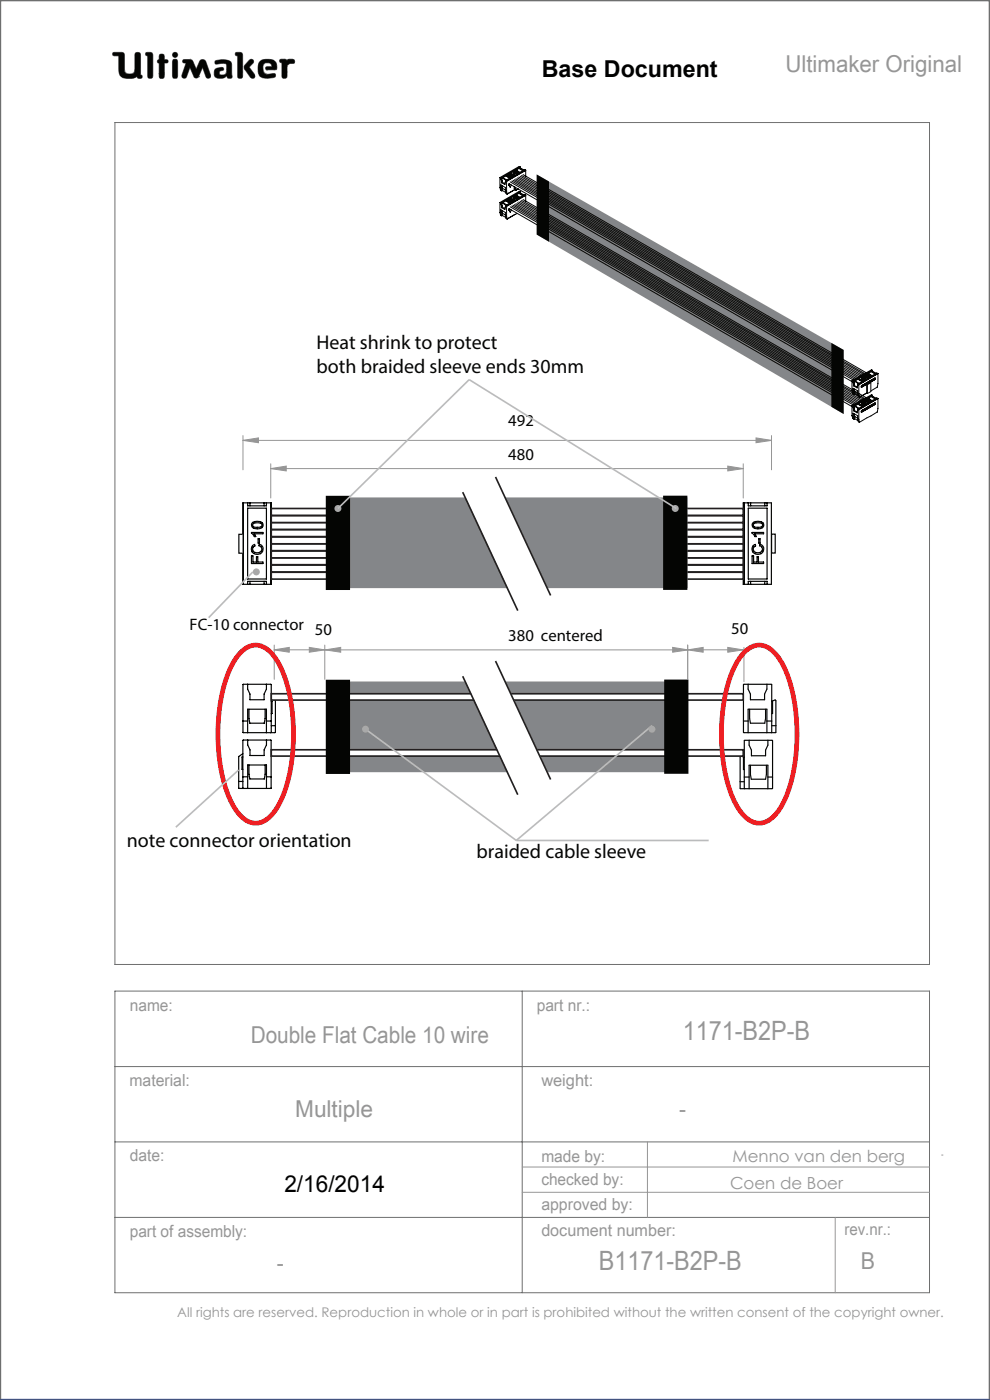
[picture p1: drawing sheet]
<svg xmlns="http://www.w3.org/2000/svg" width="210mm" height="297mm" viewBox="0 0 210 297" stroke-linecap="round" stroke-linejoin="round" font-family="sans-serif">
<g fill="#848689">
<path d="M113.9 37l65.1 37.2v13.6l-65.1-38z"/>
<path d="M69.3 144.6h76.5l.1 19.2h-76.6z"/>
</g>
<g fill="none" stroke="#6e6f6f" stroke-width=".21">
<path d="M24 11.1h1.9l.4 .3 .2 3.9a1.51 1.51 0 0 0 2 0l.2-4a.77 .77 0 0 1 1 0l.1 4.6 .3 .1a.39 .39 0 0 1-.3 .6l-.6-.1-.1-.3a3.8 3.8 0 0 1-3 .3l-.6-.5-.2-.6-.1-3.6h-1a.39 .39 0 0 1-.3-.2 .39 .39 0 0 1 .1-.5zM31 11.1l1.2 .1 .2 .4-.1 4.8a.6 .6 0 0 1-.6 .2 .6 .6 0 0 1-.4-.5v-4.3l-.4-.1zM33.8 12.7h-.3l-.1 .3v.2l.4 .2M33.8 12.7v-1.1a.6 .6 0 0 1 .7-.1 .6 .6 0 0 1 .4 .5v.7h.6a.37 .37 0 0 1 0 .6l-.6 .1-.1 3.1a.6 .6 0 0 1-.6 .1 .6 .6 0 0 1-.4-.5v-2.7M33.8 12.7h.1M33.8 13.4h.1M33.8 15.7h.1M36.7 11.3l.4-.2 .4 .2 .2 .3-.2 .4-.4 .2-.4-.2-.1-.4zM36.8 12.6h.7l.2 .5v3l-.2 .5h-.7l-.2-.5v-3zM38.9 12.7l1.4-.1 .4 .2 .9 1.9 .7-1.6a.73 .73 0 0 1 .7-.5 .73 .73 0 0 1 .7 .5l1 2.8-.1 .5a.53 .53 0 0 1-.5 .2 .53 .53 0 0 1-.4-.3l-.7-2-1 2.1-.4 .2-.4-.2-.9-2.1-.7 2a.54 .54 0 0 1-.5 .3 .54 .54 0 0 1-.5-.2v-.5l.9-2.5-.7-.2zM42.1 16.3h.1M45.6 12.9a3.7 3.7 0 0 1 3.4 .3l.1 .5 .1 2.7a.64 .64 0 0 1-1-.2l-.1-.1a1.93 1.93 0 0 1-2.5 .2 1.32 1.32 0 0 1 .4-1.8l1-.2 .3 .1 .1 .2v.3a.73 .73 0 0 0-.9 .8 .98 .98 0 0 0 1.4 0l.2-.6-.1-1.5a2.59 2.59 0 0 0-2 0l-.4-.2z"/>
<path d="M50 11.1l1.3 .1 .2 .4-.1 4.8a.57 .57 0 0 1-.6 .2 .57 .57 0 0 1-.4-.5v-4.3l-.4-.1zM52.9 12.8l.4-.2 .4 .1 .1 .4-1 1.1 1.2 1.6 .1 .5-.2 .3h-.4a5.9 5.9 0 0 1-1.7-2.2l.1-.6zM55 13.3a2.62 2.62 0 0 1 3.5-.1l.2 1.1-.1 .5h-2l-.2-.1v-.5l1.3-.1-.2-.5a1.24 1.24 0 0 0-1.6 .1l-.1 1.1 .2 .6 .8 .4 1.5-.2 .1 .1v.6a3.8 3.8 0 0 1-3.3-.1 3.2 3.2 0 0 1-.1-2.9zM56.6 14.8h.1M59.4 12.6h1.2l.3 .3a1.21 1.21 0 0 1 1.5-.2v.7l-.9 .1-.6 .4-.1 2.5a.6 .6 0 0 1-.6 .2 .6 .6 0 0 1-.4-.5v-2.8l-.5-.2zM24.4 26h172.8v178.6h-172.8zM24.4 210.3h172.8v63.9h-172.8zM110.8 210.3v63.9M24.4 226.3h172.8M24.4 242.2h172.8M24.4 258.3h172.8"/>
</g>
<path d="M0 297v-297h210v297" fill="none" stroke="#6e6f6f" stroke-width=".5"/>
<path d="M110.8 247.6h86.4M110.8 252.9h86.4M137.3 242.2v16.1M177.2 258.3v15.9M199.7 245h.3" fill="none" stroke="#969696" stroke-width=".21"/>
<path d="M0 297h210" fill="none" stroke="#3853a3" stroke-width=".5"/>
<path d="M45.7 12.9l-.1 .5 .2 .2 1.2-.2 .9 .1 .2 .3-.1 1.4a.84 .84 0 0 1-.6 .7 .84 .84 0 0 1-.9-.3l.1-.4 .4-.2a.36 .36 0 0 0 .4-.4 .36 .36 0 0 0-.4-.3 1.23 1.23 0 0 0-1.6 1 1.07 1.07 0 0 0 .3 1.1 1.07 1.07 0 0 0 1.1 .2h.6l.3-.2a.28 .28 0 0 1 .4-.3 .28 .28 0 0 1 .2 .4 .57 .57 0 0 0 .6 .2 .57 .57 0 0 0 .3-.6l-.1-2.4a1.23 1.23 0 0 0-1.5-1zM50 11.1v.6l.4 .1v4.6l.3 .2h.5l.3-.3v-4.8l-.4-.4zM53 12.7l-1.2 1.3v.5l1.4 2 .6 .1 .2-.2v-.6l-1.2-1.6 1-.9v-.4l-.4-.3zM55.2 12.9a2.9 2.9 0 0 0 .1 3.4l.5 .2 1 .1 1.4-.2 .3-.2-.1-.5-.2-.1-1.4 .2-.6-.2-.3-.4-.1-.5a.99 .99 0 0 1 .7-1.3 .99 .99 0 0 1 1.2 .7l-1.2 .1-.2 .4 .3 .2h1.5a.51 .51 0 0 0 .6-.1 .51 .51 0 0 0 0-.6 1.62 1.62 0 0 0-2-1.5l-1.1 .1zM59.4 12.6l-.1 .6 .5 .1v3l.2 .3h.6l.3-.4v-2.3l.6-.4 .9-.1 .1-.5-.3-.3h-1l-.3 .3-.4-.3zM36.7 12.7l-.1 .3v3.4l.2 .2h.7l.2-.3v-3.4l-.2-.3zM36.6 11.6a.56 .56 0 0 0 1.1 0 .56 .56 0 0 0-1.1 0zM33.8 11.6v1.1l-.4 .2v.4l.4 .1v2.9l.2 .3h.5l.4-.4v-2.8l.7-.1 .1-.4-.3-.2h-.5v-.8l-.2-.4h-.6zM31 11.1l-.1 .6 .4 .1v4.5l.3 .3h.5l.3-.5v-4.7l-.4-.3zM38.8 12.7v.5l.7 .2-.9 2.5 .1 .6 .5 .1 .3-.2 .8-2.1 .9 2.1 .3 .2h.3l.3-.2 .9-2.1 .7 2.1 .6 .2 .4-.2v-.5l-1-2.8-.3-.4h-.7l-.3 .2-.8 1.8-.9-1.9-.4-.2zM24 11.2v.6h1.2v2.7a1.76 1.76 0 0 0 2.2 2.1h.9l.8-.4 .3 .4h.6l.2-.2-.1-.4-.3-.1v-4.4l-.4-.4h-.5l-.3 .4v3.4a.81 .81 0 0 1-1.1 .8h-.1a.86 .86 0 0 1-1-1.1l-.1-3.3-.4-.2z" fill-rule="evenodd" fill="#040503"/>
<path d="M57.4 99.4l3.3-.5v1zM57.4 98.4v7.3M57.4 99.4h100.3M154.4 98.9l3.3 .5-3.3 .5zM157.7 98.4v7.3" fill="none" stroke="#969696" stroke-width=".21"/>
<path d="M57.4 99.4l3.3-.5v1zM154.4 98.9l3.3 .5-3.3 .5z" fill="#969696"/>
<g fill="none" stroke="#040503" stroke-width=".25">
<path d="M51.5 106.7h6v17.3h-6zM51.6 106.7v17.3M52.5 106.7v.6h4v-.6M52.5 107.8h4v15h-4zM53 106.7v.6M53.3 113h2.5v.2h-1.9l.4 .6h-.4zM53.3 117.9h.4v1.3h.7v-1.1h.3v1.1h1.1v.4h-2.5zM53.6 110.9l.5-.3h.7a.79 .79 0 0 1 .8 .5 .79 .79 0 0 1-.1 .9 1.92 1.92 0 0 1-2.1-.2 .68 .68 0 0 1 .2-.9zM53.6 115.7l.4-.2 .1 .3a.75 .75 0 0 0-.5 1l.6 .4 .5 .1a.75 .75 0 0 0 .8-.7 .75 .75 0 0 0-.6-.8l.1-.3a1.15 1.15 0 0 1 .6 1.6 1.15 1.15 0 0 1-1.7 .3 1.09 1.09 0 0 1-.3-1.7zM53.7 111.1l.5-.2h.6a.5 .5 0 0 1 .7 .3 .5 .5 0 0 1-.5 .7h-.4a.75 .75 0 0 1-1-.5zM54.8 114.3h.2v.9h-.2zM56 106.7v.6"/>
<path d="M57.4 106.7v17.3M157.7 106.7v17.3M157.8 106.7v17.3M158.7 106.7v.6h4v-.6M158.7 107.8h4v15h-4zM159.2 106.7v.6M159.5 113h2.5v.2h-1.9l.4 .6h-.4zM159.5 117.9h.4v1.3h.7v-1.1h.3v1.1h1.1v.4h-2.5zM159.7 110.9l.6-.3h.7a.79 .79 0 0 1 .8 .5 .79 .79 0 0 1-.1 .9 1.92 1.92 0 0 1-2.1-.2 .68 .68 0 0 1 .1-.9zM159.9 115.6l.3-.1 .1 .3a.75 .75 0 0 0-.5 1l.5 .4 .6 .1a.75 .75 0 0 0 .8-.7 .75 .75 0 0 0-.6-.8l.1-.3a1.15 1.15 0 0 1 .6 1.6 1.15 1.15 0 0 1-1.7 .3 1.09 1.09 0 0 1-.2-1.8zM159.9 111.1l.5-.2h.6a.5 .5 0 0 1 .7 .3 .5 .5 0 0 1-.5 .7h-.4a.75 .75 0 0 1-1-.5zM160.9 114.3h.3v.9h-.3z"/>
<path d="M162.2 106.7v.6M163.6 106.7h-5.9v17.3h5.9M52.5 124v-.7h4v.7M53 123.3v.7M56 123.3v.7M57.7 121.7v.5h-.2M157.5 121.7v.5h.2M158.7 124v-.7h4v.7M159.2 123.3v.7M162.2 123.3v.7M51.5 153h1M52.5 145.2v1l.5 1v1.2h3v-1.2l.5-1v-1"/>
<path d="M52.5 155.4v-4.9h4v4.9M52.8 150.5v1.9l.2 1h3.1l.1-1v-1.9M56.5 153h1M57.5 148.8h.2v2.6h-.2M57.5 153.9h.9M58.3 148.5l.1 .2v6.7h-6.8l-.1-10.2h6l-.1 10.2"/>
</g>
<g fill="none" stroke="#040503" stroke-width=".21">
<path d="M106 43h.1M106 45.1l.3 .1M106 43v2.1M106 43l.3 .1M106 45.1l.2 .5 .2 .2M106.3 45.2v-.7l.9 .6v.7M106.3 43.1v.3M106.3 43.4l.1 .3M106.3 45.2l.1 .6M106.4 43.7v.4M106.4 43l-.1 .1M106.4 43l1 .5-.2 .1"/>
<path d="M106.4 43.3l.1 .3M106.4 43v.3M106.4 43.3l-.1 .1M106.4 44.6l.2 .7 .6 .3M106.5 42.9l3.6-2 .9 .5-3.5 2.1zM106.5 44l.6 .3M106.5 43.6v.4M106.5 44l-.1 .1M106.5 43.6l-.1 .1M106.6 45.7l.7 .4M106.6 45.2v.5M106.6 45.7l-.2 .1"/>
<path d="M107.2 43.6l-.1 .8-.7-.3M107.2 43.6l.2 .1M107.2 45.8l.3 .1M107.2 45.8l.2 .6 .2 .1M107.4 43.7l.1 .1M107.5 43.8v2.1M107.5 45.9l.1 .6M107.5 42.7l.6 .4M107.5 42.7l.6 .3M107.6 46.5h.1M107.9 44.5l.4 .5M107.9 44.5h.1"/>
<path d="M107.9 42.5h.1M107.9 42.5l-.2 .2M107.9 42.5l-.4 .2M107.9 42.5l-.3 .2 .6-.1M108 44.3l72.7 42M108 44.2l.1 .1M108.1 43v.1M108.1 42.4v.1M108.1 42.4h.1M108.1 42.5l.3 .2M108.1 42.5l.3 .1M108.1 44.3l-.2 .2"/>
<path d="M108.1 42.5h.1M108.2 43l-.1 .1M108.2 42.6l-.3 .2M108.2 44.4l-.3 .1M108.2 43h-.1M108.2 42.6l-.3 .2 .3 .2M108.2 43.9l72.8 42M108.4 42.3l-.2 .1M108.4 42.3h.1M108.4 42.3a.21 .21 0 0 0-.1 .3 .21 .21 0 0 0 .3 0l.2-.1M108.4 42.6v.1M108.4 44.5l-.1 .5"/>
<path d="M108.5 43.7l72.9 42.1M108.5 42.3h.1M108.6 42.2h-.1a.25 .25 0 0 0-.3 0 .25 .25 0 0 0-.1 .3M108.6 42.2l-.1 .1M108.8 42.4v.1M108.8 42.4l.1-.1a.29 .29 0 0 1-.1 .4 .29 .29 0 0 1-.4-.1M108.8 43.5l72.8 42.1M108.8 42.3l.1 .1M108.8 42.3h.1M108.9 42.4a.3 .3 0 0 1-.2 .3 .3 .3 0 0 1-.3 0M108.9 42.3v.1M109 42v.1"/>
<path d="M109 42h.1M109 41.8v.1M109 41.8v.2M109 41.8h.1M109 41.8l.6 .3M109.1 42l-.1 .1M109.1 41.9l-.1 .1M109.1 41.9v.1M109.1 41.9h.1M109.1 41.9l.5 .3M109.1 43.4l72.9 42M109.1 42.2l-.2 .2"/>
<path d="M109.1 42.2l-.2 .1M109.1 42.2l-.3 .1M109.2 45.5h.1M109.2 45.5l-1.6 1M109.4 41.7v.1M109.4 41.7h.1M109.4 41.8l.4 .2M109.4 41.7a.36 .36 0 0 1 .6 0l.1 .1M109.4 41.7l.4 .2M109.4 41.6h.3l.3 .2-.3 .1zM109.4 41.7l.6 .1M109.4 43.2l72.8 42"/>
<path d="M109.6 42.2h.1M109.6 42.1v.1M109.7 43l72.9 42.1M109.8 41.9v.1M110 42.9l72.8 42M110.1 41.8l-.3 .2M110.1 41.8l-.3 .1M110.1 40.9v.1M110.1 41l.8 .5M110.1 41l-3.5 2M110.3 42.7l72.9 42M110.3 40.7l-.2-.1-4.1 2.4"/>
<path d="M110.3 40.7l-.1 .1 .9 .5 .4 .1M110.3 40.7v.2M110.6 42.5l72.8 42.1M110.9 42.3l72.9 42.1M111.5 41.4l-4.1 2.3M111.5 41.4v1.3M111.5 41.4l-4 2.4M180.7 88.2l.3 .1M180.7 88.2l.2 .6 .3 .1M180.8 86.1l-.1 2.1M180.8 86.1l.2 .1M181 86.2v.3"/>
<path d="M181 88.3v-.6l.9 .5v.7M181 86.5l.1 .4M181 88.3l.2 .6M181.1 86.9v.3M181.2 86.1l-.2 .1M181.2 86.1l.9 .6h-.2M181.2 86.1v.3M181.2 86.4l.1 .4M181.2 86.4l-.2 .1M181.2 87.8l.1 .6 .6 .3M181.3 86l3.5-2 .9 .6-3.5 2zM181.3 87.1l.5 .3"/>
<path d="M181.3 86.8v.3M181.3 87.1l-.2 .1M181.3 86.8l-.2 .1M181.3 88.8l.7 .4M181.3 88.3v.5M181.3 88.8l-.1 .1M181.9 86.7l-.1 .9-.7-.4M181.9 86.7l.2 .2M181.9 88.9l.3 .1M181.9 88.9l.2 .6 .2 .1M182.1 86.9h.1M182.2 86.9v2.1"/>
<path d="M182.2 89l.1 .6M182.2 85.8l.6 .4M182.2 85.8l.6 .3M182.2 85.8h.7M182.7 87.4h.1M182.8 86.1v.1M182.8 85.6v.1M182.8 85.7l.3 .1M182.8 85.6l.3 .2M182.8 85.5v.2M182.9 85.8l-.3 .2M182.9 85.8l-.3 .1 .2 .1 .4-.1"/>
<path d="M182.9 85.8h.1M183 87.2h.1M183.1 85.4l-.2 .1M183.1 85.4h.2M183.1 85.8l.5-.2-.2 .2h-.3M183.1 85.4a.2 .2 0 0 0-.1 .3 .2 .2 0 0 0 .3 0l.2-.1M183.1 85.4h.1M183.1 85.8h.1M183.2 85.9l-.4 .3M183.2 85.9l-.4 .2M183.3 87l-.1 .2h-.2M183.3 87v.1"/>
<path d="M183.3 85.3a.34 .34 0 0 0-.5 .3M183.3 85.4h.1M183.3 85.3v.1M183.4 85.3v.1M183.4 85.3h.1M183.5 85.5v.1M183.5 85.5h.1M183.5 85.6h.1M183.6 86.9l-.1 .1h-.2M183.6 86.9h.1M183.7 84.9l.4 .3h-.2M183.7 85l.3 .2"/>
<path d="M183.7 85.2l-.3 .2M183.7 84.9l.6 .3M183.7 84.9v.1M183.7 85.2l-.3 .1M183.9 88.6l-1.6 1M183.9 86.7h.1M183.9 85.2l.1 .1M184 85.3h.3M184 85.3h.1M184 84.7h.1M184 84.8l.4 .3M184 84.8l.1-.1h.4a.18 .18 0 0 1 .2 .2 .18 .18 0 0 1-.2 .2h-.1"/>
<path d="M184.1 84.8h.3l.3 .2M184.2 84.7l.5 .2-.3 .1zM184.2 86.5h.1M184.3 85.3h-.3M184.3 85.3h.1M184.3 85.2v.1M184.4 85.1h.1M184.5 86.2l-.1-.1-.5 .5-.1-.1-1 .5-.1 .4 .3-.2M184.5 86.3l-.5 .4-.4 .2M184.5 86.4h.1M184.7 84.9l-.3 .2M184.8 86.1l-.2-.1-.1 .3"/>
<path d="M184.8 86.1l-.2 .3-.1-.1M184.8 86.2h.1M184.8 84.1l-3.4 2M184.8 84.1l.8 .5M184.8 84v.1M185.1 83.9l-.2-.2-4.1 2.4M185.1 83.9l-.2 .1 .9 .5h.4M185.1 83.9v.1M185.1 86h.1M185.4 85.8l.3-.1v-.2l-.9 .5h-.1l-.2 .2M185.4 85.8l-.4 .4-.2-.1M185.4 85.8v.1"/>
<path d="M185.7 85.7v.1M185.7 85.8l-3 1.7 .1-.4h.2l.2-.2 .1 .1 .5-.5 .1 .1 .5-.5 .1 .2M185.7 85.8l-.1-.3-.5 .4-.1-.1-.2 .3M186.2 84.5l-4.1 2.4M186.2 84.5v.1M186.2 84.6l-4 2.3M186.2 84.6v2.1l-.1 .7"/>
</g>
<path d="M109.5 36.5v.1M109.6 36.3h.1M184.2 79.7h.1M184.3 79.4h.1M184.7 79.6v.1M182.9 80.2v.1M183.3 80.5h.1" fill="none" stroke="#808180" stroke-width=".21"/>
<path d="M68.9 136.8v7.3M68.9 137.9h77M69 137.9l3.3-.6v1.1zM142.7 137.3l3.3 .6-3.3 .5zM145.9 136.8v7.3" fill="none" stroke="#969696" stroke-width=".21"/>
<path d="M69 137.9l3.3-.6v1.1zM142.7 137.3l3.3 .6-3.3 .5z" fill="#969696"/>
<path d="M51.5 93.4l3.3-.5v1zM51.5 92.4v7.3M51.5 93.4h112.2M160.4 92.9l3.3 .5-3.3 .5zM163.7 92.4v7.3" fill="none" stroke="#969696" stroke-width=".21"/>
<path d="M51.5 93.4l3.3-.5v1zM160.4 92.9l3.3 .5-3.3 .5z" fill="#969696"/>
<g fill="none" stroke="#040503" stroke-width=".25">
<path d="M51.5 159.9l-.9 .6v6.7l6.8 .1 .1-10.2h-6l.1 10.2M52.5 157v1l.5 1.1v1.2h3v-1.2l.5-1.1v-1M157.7 153h1M158.7 155.4v-4.9h4v4.9M159 150.5v1.9l.2 1h3l.2-1v-1.9M162.7 153h1M162.7 145.2v1l-.5 1v1.2h-3v-1.2l-.5-1v-1M162.9 157v1.1l-.5 1v1.2h-3v-1.2l-.5-1v-1.1M163.7 151.4h.2v-2.6h-.2l.7-.3 .2 .2-.1 6.7h-6.8v-10.2h6l-.1 10.2M163.7 153.9h.9M50.6 165.8h.9M51.5 164.8h1"/>
<path d="M51.5 160.6h-.2v2.6h.2M52.5 167.3v-5h4v5M52.8 162.3v2l.2 1h3.1l.1-1v-2M56.5 164.8h1M157 165.8h.9M157.9 163.3h-.2v-2.7h.2l-.8-.2-.1 .1 .1 6.8 6.8-.1v-10.1h-6l.1 10.2M157.9 164.8h1M158.9 167.3v-5h4v5M162.6 162.3v2l-.2 1h-3l-.2-1v-2M162.9 164.8h1"/>
</g>
<g fill="#fff" stroke="#231f20" stroke-width=".35">
<path d="M57.5 147.2h100.2v1.3h-100.2z"/>
<path d="M57.5 121.4h100.2v1.5h-100.2z"/>
<path d="M57.5 119.9h100.2v1.4h-100.2z"/>
<path d="M57.5 118.3h100.2v1.5h-100.2z"/>
<path d="M57.5 116.9h100.2v1.4h-100.2z"/>
<path d="M57.5 115.4h100.2v1.4h-100.2z"/>
<path d="M57.5 113.9h100.2v1.5h-100.2z"/>
<path d="M57.5 112.4h100.2v1.4h-100.2z"/>
<path d="M57.5 110.9h100.2v1.4h-100.2z"/>
<path d="M57.5 109.4h100.2v1.5h-100.2z"/>
<path d="M57.5 107.9h100.2v1.4h-100.2z"/>
<path d="M57.5 159.1h100.2v1.3h-100.2z"/>
<path d="M98.1 143.5l11.7 25.1z"/>
<path d="M105.1 140.2l11.7 25.2z"/>
</g>
<path d="M98.2 143.5l7-3.3 11.7 25.2-7 3.2z" fill="#fff"/>
<path d="M69.3 105.5h76.5l.1 19.3h-76.6z" fill="#848689"/>
<path d="M98.2 104.4l7-3.2 11.7 25.1-7 3.2z" fill="#fff"/>
<g fill="#fff" stroke="#231f20" stroke-width=".35">
<path d="M98.1 104.4l11.7 25.1z"/>
<path d="M105.1 101.2l11.7 25.1z"/>
</g>
<path d="M138.3 153.9l-28.8 24.4-32-23.6" fill="none" stroke="#babcbe" stroke-width=".35"/>
<g fill="#a5a8ab">
<circle cx="77.5" cy="154.7" r=".74"/>
<circle cx="54.4" cy="121.3" r=".74"/>
<circle cx="138.3" cy="154.7" r=".74"/>
</g>
<path d="M53.6 121.3l-9.3 9.7" fill="none" stroke="#babcbe" stroke-width=".35"/>
<path d="M163.6 106.7v17.3" fill="none" stroke="#040503" stroke-width=".25"/>
<path d="M163.7 113.3h.7v4h-.7z" fill="#fff" stroke="#040503" stroke-width=".25"/>
<path d="M183.8 81.6l.1 1.8M183.9 83.4l.1 .1M184 81.7v1.8M184.6 81.1l.1 .1M184.7 81.2v1.9l-.7 .4M184.7 81.2l-.7 .4-.1-.1M186.1 87.4l-1.3 .8M186.1 82.1l-1.4 .8" fill="none" stroke="#040503" stroke-width=".21"/>
<g fill="#040503" stroke="#040503" stroke-width=".35">
<path d="M69.3 105.4h4.8v19.6h-4.8z"/>
<path d="M140.8 105.3h4.8v19.7h-4.8z"/>
<path d="M69.3 144.4h4.8v19.6h-4.8z"/>
</g>
<path d="M176.3 72.8l2.7 1.4v13.6l-2.7-1.5z" fill="#040503"/>
<path d="M141.1 144.3h4.8v19.7h-4.8z" fill="#040503" stroke="#040503" stroke-width=".35"/>
<path d="M108 39l72.7 42zM108.2 38.6l72.8 42zM108.5 38.4l72.9 42.1zM108.8 38.2l72.8 42.1zM109.1 38.1l72.9 42zM109.4 37.9l72.8 42zM109.7 37.7l72.9 42.1zM110 37.6l72.8 42zM110.3 37.4l72.9 42zM110.6 37.2l72.8 42.1zM110.9 37l72.9 42.1zM182.2 81.6l4-2.3zM182.1 81.6l4.1-2.4zM180.7 82.9l.3 .1zM180.7 80.8v2.1zM180.8 80.8l.2 .1zM181 80.9v.3zM181 81.2l.1 .4zM181.1 81.6v.3zM181.1 81.9l.7 .4zM181.8 82v.3zM181.9 81.7l-.1 .3zM181.9 81.5v.2zM181.9 81.5l.2 .1zM182.2 81.6v2.1zM181.9 83.6l.3 .1zM181.9 82.9v.7zM181 82.4l.9 .5zM181 82.4v.6zM182.2 83.7l.1 .6zM186.2 79.3v2.1zM186.2 81.4l-.1 .7zM182.3 84.3l1.6-1zM183.3 81.5v.2l.3-.3zM183.1 81.6l-.1 .2 .3-.1zM182.8 81.8l-.1 .2 .3-.2zM182.7 82v.2zM182.7 82.2l3-1.7zM185.7 80.3v.2zM185.6 80.2l-.2 .3 .3-.2zM185.2 80.4l-.1 .2 .3-.1zM184.9 80.6l-.1 .2 .3-.2zM184.6 80.7l-.1 .3 .3-.2zM184.3 80.9l-.1 .2 .3-.1zM184 81.1l-.1 .2 .3-.2zM183.7 81.3l-.1 .2 .3-.2zM181 80.9l.2-.1zM180.8 80.8l4.1-2.3zM184.9 78.5l.2 .1zM184.9 78.7l.2-.1zM184.9 78.7l.9 .5zM185.8 79.2l.2-.1zM186 79.1l.2 .1zM181.9 81.5l.2-.1zM181.2 80.8l.9 .6zM182.2 81.3l3.5-2zM184.8 78.7l.9 .6zM181.3 80.7l3.5-2zM181.3 80.7l.9 .6zM181.2 80.8v.3zM181.3 81.8l.5 .3zM181.3 81.5v.3zM181.2 81.1l.1 .4zM181.4 80.8l3.4-2zM184.8 78.8l.8 .5zM184 79.5l.2 .2zM184.2 79.7l.2 .1zM184.4 79.8l.3-.1zM184 80h.3zM183.7 79.7l.3 .2zM183.4 80.1l.3-.1zM183 80.1h.1l-.2 .2zM183.1 80.1h.2zM182.8 80.4l.3 .1zM183.1 80.5h.2zM183.3 80.5l.3-.1zM182.2 80.6l.6 .3zM182.8 80.9l.4-.2zM182.6 80.7l.3-.2zM181.1 81.9l.2-.1zM181 81.2l.2-.1zM181.1 81.6l.2-.1zM182.2 80.5l.6 .3zM182.3 80.5l.2 .1zM182.5 80.6l.3-.1zM182.6 80.6l.3-.1zM182.6 80.6l.2 .1zM182.8 80.7l.3-.1zM182.8 80.8l.4-.2zM181.2 82.5v.3zM181.3 83.1l.6 .3zM181.2 82.8l.1 .3zM181.3 83.5l.7 .5zM181.3 83v.5zM182.1 84.2l.2 .1zM181.9 83.6l.2 .6zM183.1 80.1h.2zM183 80.1h.1zM182.9 80.3l.3 .1zM183.2 80.4l.3-.1zM183.3 80.5l.3-.2zM183.1 80.5h.2zM182.8 80.3l.3 .2zM182.9 80.1l-.1 .2 .5-.3zM181.2 83.6l.1-.1zM181 83l.2 .6zM182.3 84.3l1.6-1zM183.8 79.6l.5 .3zM184 80h.3zM183.9 79.9h.1zM184 79.9h.1zM183.7 79.7l.4 .2zM183.4 80l.3-.1zM183.4 80l.2-.1zM180.9 83.5l.3 .1zM180.7 82.9l.2 .6zM184.2 79.7l.2 .1zM184 79.5l.2 .2zM184 79.4l.3-.1zM184.3 79.3l.1 .1zM184.4 79.4l.3 .1zM184.4 79.8l.3-.2zM184.3 79.6l.2 .1zM184.5 79.7l.2-.1zM184.3 79.4l.4 .2zM184.2 79.4l.1 .2zM184.1 79.5l.2-.1zM184.3 79.4l.4 .3zM185.1 78.6v.1zM183.1 81.6h.2l-.3 .2zM183.4 81.4h.2l-.3 .2zM183.7 81.3h.2l-.3 .1zM184 81.1h.2l-.3 .2zM184.3 80.9h.2l-.3 .2zM184.6 80.8l.2-.1-.3 .2zM184.9 80.6h.2l-.3 .1zM185.1 80.4h.3l-.3 .2zM185.4 80.3a.18 .18 0 0 1 .3 0 .18 .18 0 0 1-.3 0zM185.1 80.7l.3-.2-.2 .2zM184.8 80.9l.3-.2-.1 .2zM184.5 81l.3-.1-.2 .2zM184.2 81.2l.3-.2-.1 .2zM183.9 81.4l.3-.2-.2 .3zM183.6 81.6l.3-.2-.1 .2zM183.3 81.7l.3-.1-.1 .1zM183 81.9l.3-.2-.1 .2zM182.8 81.7h.2v.3l-.3 .1zM107.4 38.4l4.1-2.3zM107.5 38.5l4-2.3zM106.3 39.2l.9 .6zM106.3 39.2v.7zM106 39.8l.3 .1zM106 37.7v2.1zM106 37.7l.3 .1zM106.3 37.8v.3zM106.3 38.1l.1 .3zM106.4 38.4v.4zM106.4 38.8l.7 .4zM107.1 38.8v.4zM107.2 38.6l-.1 .2zM107.2 38.3v.3zM107.2 38.3l.2 .1zM107.5 38.5v2.1zM107.2 40.5l.3 .1zM107.2 39.8v.7zM109.1 39.6v.3zM109.1 39.9l.1 .3zM107.6 41.2l1.6-1zM107.5 40.6l.1 .6zM111.5 36.2v1.2zM107.9 39.2l.2-.2zM107.9 39.2l.3 .5zM106.3 37.8l.1-.1zM106 37.7l4.1-2.4zM110.1 35.3l.2 .1zM110.2 35.5l.1-.1zM110.2 35.5l.9 .6zM111.1 36.1l.2-.1zM111.3 36l.2 .1zM107.2 38.3l.2-.1zM106.4 37.7l1 .5zM107.5 38.2l3.5-2.1zM110.1 35.6l.9 .5zM106.5 37.6l3.6-2zM106.5 37.6l1 .6zM106.5 38.7l.6 .3zM106.5 38.3v.4zM106.4 38l.1 .3zM106.4 37.7v.3zM110.1 35.7l.8 .5zM106.6 37.7l3.5-2zM109.4 36.4v.1zM109.4 36.5l.1 .1zM109.5 36.6l.3 .1zM109.8 36.7l.3-.1zM109.1 36.7l.5 .2zM108.9 37.1l.2-.1zM108.2 37.1l.2-.1zM108.4 37h.1zM108.1 37.2l.3 .2zM108.4 37.4l.5-.2-.1 .2zM107.7 37.4l.2-.2zM107.5 37.4l.6 .4zM108.1 37.8l.1-.1zM107.9 37.5l.3-.1zM106.4 38.8l.1-.1zM106.3 38.1l.1-.1zM107.9 39.2l.3-.1zM107.9 39.2l.4 .5zM108.4 39.2l-.1 .5zM106.4 38.4l.1-.1zM110.1 35.6v.1zM108.1 37.7h.1zM107.5 37.4l.6 .3zM107.6 37.4l.3-.2zM107.6 37.4l.2 .1zM107.8 37.5l.3-.2zM107.9 37.5l.3-.1zM107.9 37.5l.3 .2zM107.5 37.4l.4-.3zM106.6 40l.6 .3zM106.5 39.7l.1 .3zM106.4 39.3l.1 .4zM106.6 40.4l.7 .4zM106.6 39.9v.5zM107.4 41.1l.2 .1zM107.2 40.5l.2 .6zM108.1 37.2l.3 .2zM108.1 37v.2zM108.1 37l.3-.1zM108.4 36.9h.2zM108.4 37h.1zM108.2 37h.2l-.2 .1zM108.2 37.1l.3 .2zM108.5 37.3h.1zM108.6 37.3l.2-.1zM108.8 37.1v.1zM108.8 37.1l.1-.1zM108.4 37.4l.5-.4a.29 .29 0 0 1-.1 .4 .29 .29 0 0 1-.4 0zM109.3 39.7v.3zM109.1 39.9l.2 .1zM109.4 40.3l.5-.2zM109.3 40l.1 .3zM106.3 39.9l.1 .6zM106.4 40.5l.2-.1zM107.6 41.2l1.6-1zM108.9 37l.2-.1zM108.8 37l.3-.1zM109 36.5v.2zM109 36.5l.6 .3zM109.1 36.6l.5 .3zM106.2 40.4l.2 .1zM106 39.8l.2 .6zM109.6 36.2l.1 .1zM109.7 36.3l.3 .1zM109.8 36.7l.3-.2zM109.5 36.5l.3 .2zM109.4 36.4l.1 .1zM109.4 36.3l.2-.1-.2 .2zM109.6 36.3l.4 .2zM109.4 36.3h.2zM109.4 36.4l.2 .1zM109.6 36.5h.4zM109.4 36.4l.2-.1zM109.6 36.3l.4 .2zM109.2 40.2l.2 .2zM109.4 40.4l.5-.3zM110.3 35.4v.2z" fill="#848689" stroke="#040503" stroke-width=".21"/>
<path d="M113.9 37l2.6 1.5v12.8l-2.6-1.5z" fill="#040503"/>
<g fill="#a5a8ab">
<circle cx="71.7" cy="107.9" r=".74"/>
<circle cx="143.2" cy="107.9" r=".74"/>
</g>
<path d="M71.7 107.9l27.8-27.4 44 27.4M109.5 178.3h40.8" fill="none" stroke="#babcbe" stroke-width=".35"/>
<path d="M145.9 137.9l3.3-.6v1.1zM145.9 136.8v7.3M154.4 137.3l3.3 .6-3.3 .5zM157.8 137.3v7.3" fill="none" stroke="#969696" stroke-width=".21"/>
<g fill="#969696">
<path d="M154.4 137.3l3.3 .6-3.3 .5z"/>
<path d="M145.9 137.9l3.3-.6v1.1z"/>
</g>
<path d="M58.1 137.9l3.3-.6v1.1zM65.6 137.3l3.3 .6-3.3 .5zM146.5 137.9h8.1" fill="none" stroke="#969696" stroke-width=".21"/>
<g fill="#969696">
<path d="M65.6 137.3l3.3 .6-3.3 .5z"/>
<path d="M58.1 137.9l3.3-.6v1.1z"/>
</g>
<path d="M58.2 136.8v7.3M58.7 137.9h8.1" fill="none" stroke="#969696" stroke-width=".21"/>
<path d="M109.7 45.3l-.5 .2M184.8 88.2l-.9 .4" fill="none" stroke="#040503" stroke-width=".21"/>
<path d="M50.7 113.3h.7v4.1h-.7z" fill="#fff" stroke="#040503" stroke-width=".25"/>
<path d="M50.9 138.5a4.1 4.1 0 0 1 6.7 0 21.6 21.6 0 0 1 4.3 11.3 38.5 38.5 0 0 1-2.3 20 8 8 0 0 1-4.5 4.7 4.7 4.7 0 0 1-4.9-2.4 25.9 25.9 0 0 1-3.8-12.3 37.1 37.1 0 0 1 2.5-18.1l1.3-2.3zM157.7 138.5a4.1 4.1 0 0 1 6.7 0 21.6 21.6 0 0 1 4.2 11.3 38.5 38.5 0 0 1-2.2 20 8 8 0 0 1-4.5 4.7 4.7 4.7 0 0 1-4.9-2.4 25.9 25.9 0 0 1-3.8-12.3 37.1 37.1 0 0 1 2.5-18.1l1.3-2.3z" fill="none" stroke="#ee1f23" stroke-width="1" stroke-linecap="butt"/>
<path d="M50.6 163.3l-13.3 12.2" fill="none" stroke="#babcbe" stroke-width=".35"/>
<g font-size="5.6" fill="#969696">
<text x="144.8" y="220.7">1171-B2P-B</text>
<text x="127" y="269.5">B1171-B2P-B</text>
</g>
<g font-size="4.9">
<text x="114.9" y="16.4">Base Document</text>
<text x="60.3" y="252.8">2/16/2014</text>
</g>
<g font-size="4.9" fill="#969696">
<text x="166.6" y="15.3">Ultimaker Original</text>
<text x="53.2" y="221.3">Double Flat Cable 10 wire</text>
<text x="62.6" y="237.1">Multiple</text>
<text x="144.1" y="237.1">-</text>
<text x="58.7" y="269.7">-</text>
<text x="182.6" y="269.1">B</text>
</g>
<g font-size="4.2" fill="#040503">
<text x="67.1" y="74">Heat shrink to protect</text>
<text x="67.1" y="79.1">both braided sleeve ends 30mm</text>
<text x="26.9" y="179.8">note connector orientation</text>
<text x="101.1" y="182">braided cable sleeve</text>
</g>
<g font-size="3.5" fill="#040503">
<text x="107.8" y="90.3">492</text>
<text x="107.8" y="97.6">480</text>
<text x="40.2" y="133.7">FC-10 connector</text>
<text x="66.8" y="134.8">50</text>
<text x="107.8" y="136.1">380 centered</text>
<text x="155.1" y="134.4">50</text>
</g>
<g font-size="3.5" fill="#969696">
<text x="27.6" y="214.5">name:</text>
<text x="113.9" y="214.4">part nr.:</text>
<text x="27.5" y="230.3">material:</text>
<text x="114.8" y="230.3">weight:</text>
<text x="27.5" y="246.4">date:</text>
<text x="114.8" y="246.4">made by:</text>
<text x="114.8" y="251.4">checked by:</text>
<text x="155.4" y="246.5">Menno van den berg</text>
<text x="114.8" y="256.7">approved by:</text>
<text x="154.9" y="252.2">Coen de Boer</text>
<text x="27.5" y="262.4">part of assembly:</text>
<text x="114.8" y="262.2">document number:</text>
<text x="179.1" y="261.9">rev.nr.:</text>
</g>
<text font-size="2.8" fill="#969696" x="37.6" y="279.4">All rights are reserved. Reproduction in whole or in part is prohibited without the written consent of the copyright owner.</text>
</svg>
